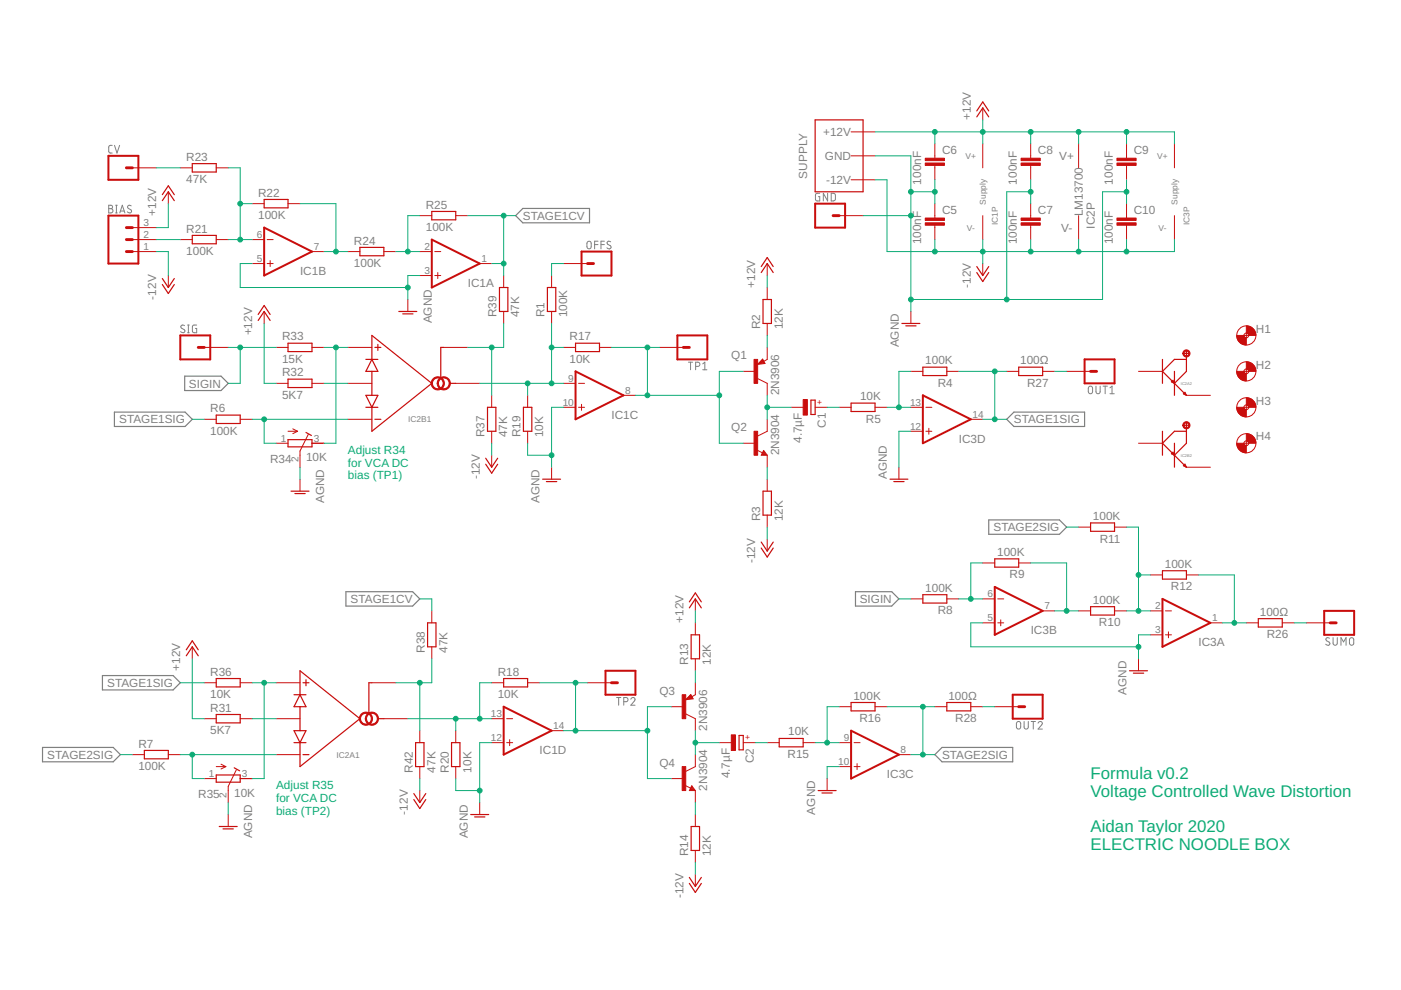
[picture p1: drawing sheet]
<svg xmlns="http://www.w3.org/2000/svg" width="297mm" height="210mm" viewBox="0 0 297 210" stroke-linecap="round" stroke-linejoin="round" font-family="sans-serif">
<g fill="none" stroke="#808080" stroke-width=".21">
<path d="M23.8 30.8l-.5 .1-.2 .3 .1 1.1 .6 .1M24.3 30.8l.5 1.6 .6-1.6M23.1 43.5h.4a.36 .36 0 0 1 .4 .4 .36 .36 0 0 1-.4 .3 .46 .46 0 0 1 .5 .5 .46 .46 0 0 1-.5 .4h-.4zM23.1 44.2h.4M24.5 45.1h.4M24.5 43.5h.4M24.7 43.5v1.6M25.4 45.1l.5-1.6 .6 1.6M25.5 44.7h.9M27.8 43.6h-.2a.38 .38 0 0 0-.5 .1 .38 .38 0 0 0 .1 .5l.5 .3a.41 .41 0 0 1 .1 .6 .41 .41 0 0 1-.6-.1l-.2-.1M124.6 51.3l.3-.2 .3 .2 .1 1a.46 .46 0 0 1-.4 .5 .46 .46 0 0 1-.5-.5zM126.1 51.9h.7"/>
<path d="M126.8 51.1h-.7v1.7M127.4 51.9h.7M128.1 51.1h-.7v1.7M129.5 51.3l-.2-.1a.38 .38 0 0 0-.5 .1 .38 .38 0 0 0 .1 .5l.5 .3a.44 .44 0 0 1-.1 .7 .44 .44 0 0 1-.6-.3M173.8 41h-.7l-.2 .2v1l.2 .4h.7v-.9h-.3M175.5 41v1.6l-.9-1.6v1.6M176.2 41h.6l.3 .3v1l-.3 .3h-.6zM39.1 69l-.5-.1-.3 .4 .1 .2 .7 .4a.42 .42 0 0 1-.1 .6 .42 .42 0 0 1-.5-.1l-.2-.1M39.8 70.5h.3M39.8 68.9h.3M39.9 68.9v1.6M41.7 68.9h-.7l-.2 .2 .1 1.3 .8 .1v-.9h-.3"/>
<path d="M146 76.8h.9M146.4 76.8v1.6M147.5 77.7h.4a.44 .44 0 0 0 .5-.5 .44 .44 0 0 0-.5-.4h-.4v1.6M149 77.2l.4-.4v1.6M149 78.4h.9M230.9 82l.3-.1 .3 .1 .1 1a.46 .46 0 0 1-.4 .5 .46 .46 0 0 1-.5-.5zM232.4 81.9v1.1a.44 .44 0 0 0 .4 .5 .44 .44 0 0 0 .5-.5v-1.1M233.9 81.9h.9M234.3 81.9v1.6M235.3 82.2l.5-.3v1.6M235.3 83.5h.9M281.9 135.3l-.2-.1a.38 .38 0 0 0-.5 .1 .38 .38 0 0 0 .1 .6l.5 .2a.41 .41 0 0 1 0 .7 .41 .41 0 0 1-.6-.1l-.1-.1"/>
<path d="M282.6 135.2v1.2a.44 .44 0 0 0 .5 .4 .44 .44 0 0 0 .4-.4v-1.2M284.3 136.8v-1.6l.6 .9 .5-.9v1.6M286.3 135.3l.3-.1 .3 .1 .1 1.1a.46 .46 0 0 1-.4 .4 .46 .46 0 0 1-.5-.4zM130.7 147.9h.9M131.2 147.9v1.6M132.2 148.8h.5a.44 .44 0 0 0 .5-.5 .44 .44 0 0 0-.5-.4h-.5v1.6M133.8 148.3a.44 .44 0 0 1 .6-.4 .44 .44 0 0 1 .1 .7l-.7 .9h.8M215.6 153.1l.4-.1 .3 .1 .1 1a.46 .46 0 0 1-.4 .5 .46 .46 0 0 1-.5-.5zM217.1 153v1.1a.44 .44 0 0 0 .5 .5 .44 .44 0 0 0 .4-.5v-1.1M218.6 153h.9M219.1 153v1.6M220.1 153.3a.44 .44 0 0 1 .6-.3 .44 .44 0 0 1 .2 .7l-.8 .9h.9"/>
</g>
<path d="M109.3 45.7l1.5-1.5h14.2v3h-14.2zM39.2 79.8h7.7l1.5 1.5-1.5 1.5h-7.7zM24.3 87.4h14.9l1.6 1.5-1.6 1.5h-14.9zM213.4 88.9l1.6-1.5h15v3h-15zM209.6 110.2h15l1.5 1.6-1.5 1.5h-15zM73.3 125.5h14.2l1.5 1.5-1.5 1.5h-14.2zM181.4 125.5h7.7l1.5 1.5-1.5 1.5h-7.7zM9 158.5h15l1.5 1.5-1.5 1.5h-15zM21.7 143.2h15l1.5 1.6-1.5 1.5h-15zM198.2 160l1.5-1.5h15v3h-15z" fill="none" stroke="#808080" stroke-width=".25"/>
<g fill="none" stroke="#c90d0c" stroke-width=".21">
<path d="M28.1 35.6h5M38.2 35.6h2.6M45.8 35.6h2.6M180.4 28h5.1M180.4 33h5.1M180.4 38.1h5.1M198.2 30.5v3M198.2 35.1v3M208.4 22.9v2.5M208.4 30.5v5.1M218.5 30.5v3M218.5 35.1v3"/>
<path d="M228.7 30.5v5.1M238.8 30.5v3M238.8 35.1v3M249 30.5v5.1M28.1 50.8h5M28.1 53.3h5M28.1 48.3h5M35.7 40.7v2.5M35.7 58.4v2.6M38.2 50.8h2.6M45.8 50.8h2.6M53.5 50.8h2.5"/>
<path d="M53.5 43.2h2.5M53.5 55.9h2.5M56.6 50.8h1.3M56.6 55.9h1.3M57.3 55.2v1.3M61.1 43.2h2.5M66.1 53.3h2.6M73.8 53.3h2.5M81.4 53.3h2.5M89 53.3h2.5M89 45.7h2.5M89 58.4h2.5"/>
<path d="M92.2 53.3h1.3M92.2 58.4h1.3M92.8 57.8v1.3M96.6 45.7h2.6M101.7 55.9h2.5M106.8 58.4v2.6M116.9 58.4v2.6M119.5 55.9h5.1M162.7 55.9v2.5M177.9 45.7h5.1M198.2 43.2v3M198.2 47.8v3"/>
<path d="M208.4 45.7v5.1M208.4 55.9v2.5M218.5 43.2v3M218.5 47.8v3M228.7 45.7v5.1M238.8 43.2v3M238.8 47.8v3M249 45.7v5.1M43.3 73.7h5.1M56 66v2.6M58.5 73.7h2.6M66.1 73.7h2.6"/>
<path d="M73.8 73.7h5M86.5 63.5v2.5M94.1 73.7h5.1M106.8 66v2.6M116.9 66v2.6M119.5 73.7h2.5M127.1 73.7h2.5M139.8 73.7h5.1M157.6 78.7h2.5M161.7 76.1l.5 1-1.6 .2zM162.7 73.7v2.5l-.8 .4M162.7 61v2.5"/>
<path d="M162.7 68.6v2.5M193.1 78.7h2.6M193.1 66v2.6M200.7 78.7h2.6M213.4 78.7h2.6M221.1 78.7h2.5M226.1 78.7h5.1M241.4 78.7h5.1M263.7 78.7h1.1M263.7 71.1h1.1M264.2 70.6v1M264.2 78.2v1"/>
<path d="M43.3 88.9h2.5M50.9 88.9h2.6M58.5 94h2.6M58.5 81.3h2.6M61.1 91.4h2M62.1 90.9l1 .5M63.1 91.4l-1 .5M65.4 92.1l-1.8 3.5v3.5M66.1 94h2.6M66.1 81.3h2.6M73.8 81.3h5M73.8 88.9h5"/>
<path d="M96.6 81.3h5.1M104.2 83.8v2.6M104.2 91.4v2.6M104.2 96.5v2.6M111.9 83.8v2.6M111.9 91.4v2.6M116.9 99.1v2.5M119.5 86.4h2.5M119.5 81.3h2.5M122.7 86.4h1.2M122.7 81.3h1.2M123.3 85.7v1.3"/>
<path d="M132.2 83.8h2.5M157.6 94h2.5M160.4 95.4l1.2 .6M160.6 80.3l2.1 1v2.5M161.9 95.5l.8 1h-1.3zM162.7 88.9v2.5l-2.1 1.1M162.7 96.5v2.6M167.7 86.4h2.6M172.8 86.4h2.6M177.9 86.4h2.5M185.5 86.4h2.6M190.6 99.1v2.5"/>
<path d="M193.1 86.4h2.6M193.1 91.4h2.6M196.3 86.4h1.3M196.3 91.4h1.3M196.9 90.8v1.3M205.8 88.9h2.6M241.4 94h5.1M251.5 83.8h5.1M251.5 99.1h5.1M263.7 94h1.1M263.7 86.4h1.1M264.2 85.9v1"/>
<path d="M264.2 93.5v1M63.6 101.6v2.5M162.7 101.6v2.5M162.7 109.2v2.6M162.7 114.3v2.5M208.4 119.4h2.5M216 119.4h2.5M228.7 111.8h2.5M236.3 111.8h2.5M40.8 137.1v2.6M91.5 129.5v2.6M91.5 137.1v2.6"/>
<path d="M147.4 127v2.5M147.4 132.1v2.5M147.4 139.7v2.5M193.1 127h2.6M200.7 127h2.6M208.4 127h2.5M208.4 132.1h2.5M211.5 127h1.3M211.5 132.1h1.3M212.2 131.4v1.3M221.1 129.5h2.5M228.7 129.5h2.5"/>
<path d="M236.3 129.5h2.5M241.4 139.7v2.5M243.9 129.5h2.6M243.9 121.9h2.6M243.9 134.6h2.6M247.1 129.5h1.3M247.1 134.6h1.3M247.7 134v1.2M251.5 121.9h2.6M256.6 132.1h2.6M264.2 132.1h2.6M271.9 132.1h2.5"/>
<path d="M276.9 132.1h5.1M28.1 160h2.5M35.7 160h2.5M43.3 144.8h2.5M43.3 152.4h2.5M50.9 144.8h2.6M50.9 152.4h2.6M58.5 144.8h5.1M58.5 152.4h5.1M58.5 160h5.1M78.8 144.8h5.1M81.4 152.4h5.1"/>
<path d="M89 154.9v2.6M96.6 154.9v2.6M104.2 157.5h2.6M104.2 144.8h2.6M104.2 152.4h2.6M107.4 157.5h1.3M107.4 152.4h1.3M108.1 156.8v1.3M111.9 144.8h2.5M116.9 154.9h2.6M124.6 144.8h5M142.3 149.8h2.6"/>
<path d="M145.4 151.4l2 1v2.5M146.5 147.3l.5 .9-1.6 .2zM147.4 144.8v2.5l-.7 .4M147.4 160v2.5l-2 1.1M152.5 157.5h2.5M157.6 157.5h2.5M162.7 157.5h2.5M170.3 157.5h2.5M177.9 149.8h2.5M177.9 157.5h2.5M181.1 157.5h1.3M185.5 149.8h2.6"/>
<path d="M190.6 160h2.5M198.2 149.8h2.5M205.8 149.8h2.6M210.9 149.8h5.1M43.3 165.1h2.5M45.8 162.5h2.1M46.9 162l1 .5M47.9 162.5l-1 .5M48.4 172.7v2.5M50.1 163.2l-1.7 3.5v3.5M50.9 165.1h2.6M89 162.5v2.6"/>
<path d="M89 167.6v2.6M96.6 162.5v2.6M101.7 170.2v2.5M142.3 165.1h2.6M145.2 166.5l1.2 .6M146.7 166.6l.7 1h-1.2zM147.4 167.6v2.6M147.4 172.7v2.5M175.4 165.1v2.5M177.9 162.5h2.5M181.1 162.5h1.3M181.7 161.9v1.3"/>
<path d="M147.4 180.3v2.6M147.4 185.4v2.5"/>
<circle cx="264.2" cy="71.1" r="2.03"/>
<circle cx="264.2" cy="78.7" r="2.03"/>
<circle cx="264.2" cy="78.7" r=".51"/>
<circle cx="264.2" cy="71.1" r=".51"/>
<circle cx="264.2" cy="94" r="2.03"/>
<circle cx="264.2" cy="86.4" r="2.03"/>
<circle cx="264.2" cy="86.4" r=".51"/>
<circle cx="264.2" cy="94" r=".51"/>
</g>
<g fill="none" stroke="#c90d0c" stroke-width=".25">
<path d="M40.8 34.7h5v1.8h-5zM172.8 25.4h10.2v15.3h-10.2zM207.1 24.8l1.3-1.9 1.2 1.9M207.1 23.5l1.3-1.9 1.2 1.9M34.4 42.5l1.3-1.8 1.3 1.8M34.4 41.3l1.3-1.9 1.3 1.9M34.4 59.1l1.3 1.9 1.3-1.9M40.8 49.9h5v1.8h-5zM56 42.3h5.1v1.8h-5.1zM76.3 52.5h5.1v1.7h-5.1zM91.5 44.8h5.1v1.8h-5.1zM161.4 57.8l1.3-1.9 1.2 1.9"/>
<path d="M161.4 56.5l1.3-1.9 1.2 1.9M207.1 56.5l1.3 1.9 1.2-1.9M207.1 57.8l1.3 1.9 1.2-1.9M34.4 60.3l1.3 1.9 1.3-1.9M54.7 67.9l1.3-1.9 1.3 1.9M54.7 66.7l1.3-1.9 1.3 1.9M61.1 72.8h5v1.7h-5zM77.6 76.2h2.5M78.8 76.2l1.3 2.5h-2.5zM78.8 76.2v-5.1l12.7 10.2-12.7 10.1v-5M78.8 78.7v5.1M79.5 73.7h1.3"/>
<path d="M80.1 73v1.3M84.6 66h3.8M85.4 66.5h2.2M94.1 73.7h-.6v6.3M105.9 61h1.8v5h-1.8zM116.1 61h1.7v5h-1.7zM122 72.8h5.1v1.7h-5.1zM161.6 76.8h-.3l.3-.2 .3 .4-1 .1 .7-.8 .4 .7M161.8 63.5h1.8v5.1h-1.8zM191.2 68.6h3.8M192 69.1h2.2M195.7 77.9h5v1.7h-5z"/>
<path d="M216 77.9h5.1v1.7h-5.1zM246.5 76.2v5.1M249 78.7v5.1M250.9 74.9h1.3M251.5 76.2h-2.5l-2.5 2.5 5 5.1M251.5 74.3v4.4l-2.5 2.6M45.8 88h5.1v1.8h-5.1zM61.1 80.4h5v1.8h-5zM61.1 93.2h5v1.5h-5zM64.9 91.7l1.1 .6M77.6 83.8h2.5l-1.3 2.6zM77.6 86.4h2.5"/>
<path d="M79.5 88.9h1.3M95.4 81.3h1.2M103 97.2l1.2 1.9 1.3-1.9M103 98.4l1.2 1.9 1.3-1.9M103.4 86.4h1.7v5h-1.7zM111 86.4h1.8v5h-1.8zM161.9 96l.1 .3h-.4l.3-.5 .5 .6h-.8M171.9 84.8h.9v3.1h-.9zM180.4 85.5h5.1v1.7h-5.1zM246.5 91.4v5.1M248.4 81l.3-.4 .3 .7zM248.4 96.2l.3-.3 .3 .6z"/>
<path d="M249 94v5.1M250.9 83.5l.3-.3 .3 .6zM250.9 98.7l.3-.3 .3 .7zM250.9 90.2h1.3M251.5 89.5v4.5l-2.5 2.5M251.5 91.4h-2.5l-2.5 2.6 5 5.1M61.7 104.1h3.8M62.5 104.6h2.2M115 101.6h3.9M115.8 102.1h2.2M161.4 114.9l1.3 1.9 1.2-1.9M161.4 116.2l1.3 1.9 1.2-1.9"/>
<path d="M161.8 104.1h1.8v5.1h-1.8zM188.7 101.6h3.8M189.5 102.1h2.2M210.9 118.5h5.1v1.7h-5.1zM231.2 110.9h5.1v1.7h-5.1zM39.5 139l1.3-1.9 1.2 1.9M39.5 137.8l1.3-1.9 1.2 1.9M90.7 132.1h1.7v5h-1.7zM146.2 128.9l1.2-1.9 1.3 1.9M146.2 127.6l1.2-1.9 1.3 1.9M146.5 134.6h1.8v5.1h-1.8zM195.7 126.1h5v1.8h-5z"/>
<path d="M231.2 128.6h5.1v1.8h-5.1zM246.5 121h5v1.8h-5zM266.8 131.2h5.1v1.7h-5.1zM30.6 159.1h5.1v1.8h-5.1zM45.8 143.9h5.1v1.7h-5.1zM45.8 151.5h5.1v1.8h-5.1zM62.3 147.3h2.6M62.3 154.9h2.6l-1.3 2.6zM62.3 157.5h2.6M63.6 147.3l1.3 2.5h-2.6zM63.6 147.3v-5.1l12.7 10.2-12.7 10.1v-5M63.6 149.8v5.1"/>
<path d="M64.2 144.8h1.3M64.2 160h1.3M64.9 144.1v1.3M78.8 144.8h-.6v6.3M80.1 152.4h1.3M88.1 157.5h1.8v5h-1.8zM95.7 157.5h1.8v5h-1.8zM106.8 143.9h5.1v1.7h-5.1zM146.4 147.9h-.4l.4-.2 .3 .4-1.1 .1 .8-.8 .4 .7M156.7 155.9h.9v3.1h-.9zM165.2 156.6h5.1v1.7h-5.1zM180.4 148.9h5.1v1.8h-5.1z"/>
<path d="M200.7 148.9h5.1v1.8h-5.1zM239.5 142.2h3.8M240.3 142.7h2.2M45.8 164.3h5.1v1.5h-5.1zM46.5 175.2h3.8M47.3 175.7h2.2M49.7 162.8l1.1 .6M87.7 168.3l1.3 1.9 1.3-1.9M87.7 169.5l1.3 1.9 1.3-1.9M99.8 172.7h3.8M100.6 173.2h2.2M146.5 175.2h1.8v5.1h-1.8z"/>
<path d="M146.7 167.1l.1 .3h-.4l.3-.5 .5 .6h-.8M173.5 167.6h3.8M174.3 168.1h2.1M146.2 186l1.2 1.9 1.3-1.9M146.2 187.3l1.2 1.9 1.3-1.9"/>
</g>
<g fill="#c90d0c" stroke="#c90d0c" stroke-width=".21">
<path d="M159.9 76.2h.7v5.1h-.7z"/>
<path d="M159.9 91.4h.7v5.1h-.7z"/>
<path d="M144.6 147.3h.8v5.1h-.8z"/>
<path d="M144.6 162.5h.8v5.1h-.8z"/>
<path d="M196.2 47.2h4v.6h-4z"/>
<path d="M196.2 46.2h4v.5h-4z"/>
<path d="M196.2 34.6h4v.5h-4z"/>
<path d="M196.2 33.5h4v.6h-4z"/>
<path d="M216.5 47.2h4.1v.6h-4.1z"/>
<path d="M216.5 46.2h4.1v.5h-4.1z"/>
<path d="M216.5 34.6h4.1v.5h-4.1z"/>
<path d="M216.5 33.5h4.1v.6h-4.1z"/>
<path d="M236.8 34.6h4.1v.5h-4.1z"/>
<path d="M236.8 33.5h4.1v.6h-4.1z"/>
<path d="M236.8 47.2h4.1v.6h-4.1z"/>
<path d="M236.8 46.2h4.1v.5h-4.1z"/>
<path d="M170.3 84.7h.9v3.3h-.9z"/>
<path d="M155 155.8h.9v3.3h-.9z"/>
</g>
<g fill="#c90d0c" stroke="#c90d0c" stroke-width=".21">
<path d="M91.8 80.3a1.4 1.4 0 0 1 2.2 .3 1.4 1.4 0 0 1-.8 2 1.4 1.4 0 0 1-1.8-1.3h.3a1.15 1.15 0 0 1 1.6-1.1 1.15 1.15 0 0 1 .3 1.9 1.15 1.15 0 0 1-1.9-.5v-.3h-.3z" fill-rule="evenodd"/>
<path d="M93.1 80.3a1.4 1.4 0 0 1 2.2 .3 1.4 1.4 0 0 1-.8 2 1.4 1.4 0 0 1-1.8-1.3h.2a1.15 1.15 0 0 1 1.6-1.1 1.15 1.15 0 0 1 .3 1.9 1.15 1.15 0 0 1-1.8-.5l-.1-.3h-.2z" fill-rule="evenodd"/>
<path d="M76.6 151.4a1.4 1.4 0 0 1 2.2 .3 1.4 1.4 0 0 1-.8 2 1.4 1.4 0 0 1-1.8-1.3h.2a1.15 1.15 0 0 1 1.6-1.1 1.15 1.15 0 0 1 .3 1.9 1.15 1.15 0 0 1-1.8-.5l-.1-.3h-.2z" fill-rule="evenodd"/>
<path d="M77.8 151.4a1.4 1.4 0 0 1 2.2 .3 1.4 1.4 0 0 1-.8 2 1.4 1.4 0 0 1-1.8-1.3h.3a1.15 1.15 0 0 1 1.6-1.1 1.15 1.15 0 0 1 .3 1.9 1.15 1.15 0 0 1-1.9-.5v-.3h-.3z" fill-rule="evenodd"/>
<path d="M251 74.4a.76 .76 0 0 1 1.2 .1 .76 .76 0 0 1-.4 1.2 .76 .76 0 0 1-1-.8h.2a.52 .52 0 0 1 .8-.4 .52 .52 0 0 1 .1 .8 .52 .52 0 0 1-.8-.2l-.1-.2h-.2z" fill-rule="evenodd"/>
<path d="M251 89.7a.76 .76 0 0 1 1.2 0 .76 .76 0 0 1-.4 1.2 .76 .76 0 0 1-1-.7h.2a.52 .52 0 0 1 .8-.5 .52 .52 0 0 1 .1 .9 .52 .52 0 0 1-.8-.3l-.1-.1h-.2z" fill-rule="evenodd"/>
<path d="M264.2 69.1a2.04 2.04 0 0 1 2.1 2h-1.5l-.3-.4-.3-.1z" fill-rule="evenodd"/>
<path d="M262.2 71.1h1.5l.2 .4 .3 .1v1.6a2 2 0 0 1-2-2.1z" fill-rule="evenodd"/>
<path d="M264.2 76.7a2 2 0 0 1 2.1 2h-1.5l-.3-.4-.3-.1z" fill-rule="evenodd"/>
<path d="M262.2 78.7h1.5l.2 .4 .3 .1v1.6a2 2 0 0 1-2-2.1z" fill-rule="evenodd"/>
<path d="M264.2 84.3a2 2 0 0 1 2.1 2.1h-1.5l-.3-.4-.3-.1z" fill-rule="evenodd"/>
<path d="M262.2 86.4h1.5l.2 .4 .3 .1v1.5a2.04 2.04 0 0 1-2-2z" fill-rule="evenodd"/>
<path d="M264.2 91.9a2 2 0 0 1 2.1 2.1h-1.5l-.3-.4-.3-.1z" fill-rule="evenodd"/>
<path d="M262.2 94h1.5l.2 .4 .3 .1v1.5a2.04 2.04 0 0 1-2-2z" fill-rule="evenodd"/>
</g>
<g fill="none" stroke="#c90d0c" stroke-width=".42">
<path d="M23 33h6.3v5.1h-6.3zM23 45.7h6.3v10.2h-6.3zM56 48.3l10.1 5-10.1 5.1zM91.5 50.8l10.2 5.1-10.2 5.1zM123.3 53.3h6.3v5.1h-6.3zM172.8 43.2h6.4v5.1h-6.4zM38.2 71.1h6.4v5.1h-6.4zM122 78.7l10.2 5.1-10.2 5.1zM143.6 71.1h6.4v5.1h-6.4zM230 76.2h6.3v5.1h-6.3zM195.7 83.8l10.1 5.1-10.1 5.1zM210.9 124.4l10.2 5.1-10.2 5.1z"/>
<path d="M246.5 127l10.1 5.1-10.1 5zM280.8 129.5h6.3v5.1h-6.3zM106.8 149.8l10.1 5.1-10.1 5.1zM128.4 142.2h6.3v5.1h-6.3zM180.4 154.9l10.2 5.1-10.2 5.1zM214.7 147.3h6.4v5.1h-6.4z"/>
</g>
<path d="M26.8 35.6h1.3M26.8 48.3h1.3M26.8 50.8h1.3M26.8 53.3h1.3M124.6 55.9h1.2M176.6 45.7h1.3M42 73.7h1.3M144.9 73.7h1.3M231.2 78.7h1.3M282 132.1h1.3M129.6 144.8h1.3M216 149.8h1.3" fill="none" stroke="#c90d0c" stroke-width=".61"/>
<g fill="none" stroke="#0dab76" stroke-width=".21">
<path d="M33.1 35.6h5.1M48.4 35.6h2.5v15.2M185.5 33h7.6v33M185.5 28h63.5v2.5M185.5 38.1h2.6v15.2h60.9v-2.5M198.2 28v2.5M198.2 38.1v5.1M208.4 25.4v5.1M218.5 28v2.5M218.5 38.1v5.1M228.7 28v2.5M238.8 28v2.5"/>
<path d="M238.8 38.1v5.1M33.1 53.3h2.6v5.1M33.1 50.8h5.1M35.7 43.2v5.1h-2.6M48.4 50.8h5.1M50.9 43.2h2.6M53.5 55.9h-2.6v5.1h35.6M63.6 43.2h7.6v10.1M68.7 53.3h5.1M83.9 53.3h5.1M89 58.4h-2.5v5.1M89 45.7h-2.5v7.6"/>
<path d="M99.2 45.7h10.1M104.2 55.9h2.6M106.8 45.7v12.7M119.5 55.9h-2.6v2.5M162.7 58.4v2.6M183 45.7h10.1M193.1 40.7h5.1M198.2 50.8v2.5M208.4 50.8v5.1M218.5 40.7h-5.1v22.8M218.5 50.8v2.5M228.7 50.8v2.5"/>
<path d="M238.8 40.7h-5v22.8h-40.7M238.8 50.8v2.5M48.4 73.7h10.1M50.9 73.7v7.6h-2.5M56 68.6v12.7h2.5M68.7 73.7h5.1M71.2 73.7v20.3h-2.5M104.2 73.7v10.1M106.8 68.6v5.1h-7.6M116.9 68.6v12.7M116.9 73.7h2.6M129.6 73.7h10.2"/>
<path d="M137.3 73.7v10.1M157.6 78.7h-5.1v15.3h5.1M162.7 71.1v2.6M193.1 78.7h-2.5v7.7M203.3 78.7h10.1M210.9 78.7v10.2M223.6 78.7h2.5M40.8 88.9h2.5M53.5 88.9h20.3M56 88.9v5.1h2.5M63.6 99.1v2.5M68.7 81.3h5.1"/>
<path d="M101.7 81.3h17.8M104.2 94v2.5M111.9 81.3v2.5M111.9 94v2.5h5M119.5 86.4h-2.6v12.7M134.7 83.8h17.8M162.7 83.8v5.1M162.7 99.1v2.5M162.7 86.4h5M175.4 86.4h2.5M188.1 86.4h5M193.1 91.4h-2.5v7.7"/>
<path d="M208.4 88.9h5M162.7 111.8v2.5M208.4 119.4h-2.6v7.6M218.5 119.4h7.6v10.1M226.1 111.8h2.6M238.8 111.8h2.6v17.7M40.8 139.7v12.7h2.5M89 127h2.5v2.5M91.5 139.7v5.1h-7.6M147.4 129.5v2.6M190.6 127h2.5M203.3 127h5.1"/>
<path d="M208.4 132.1h-2.6v5h35.6M223.6 129.5h5.1M238.8 129.5h5.1M241.4 121.9h2.5M243.9 134.6h-2.5v5.1M254.1 121.9h7.6v10.2M259.2 132.1h5M274.4 132.1h2.5M25.5 160h2.6M38.2 160h20.3M38.2 144.8h5.1M40.8 160v5.1h2.5"/>
<path d="M53.5 152.4h5M53.5 144.8h5M56 144.8v20.3h-2.5M86.5 152.4h17.7M89 144.8v10.1M96.6 152.4v2.5M104.2 157.5h-2.5v12.7M104.2 144.8h-2.5v7.6M114.4 144.8h10.2M119.5 154.9h17.8M122 144.8v10.1M142.3 149.8h-5v15.3h5"/>
<path d="M147.4 157.5h5.1M147.4 142.2v2.6M147.4 154.9v5.1M160.1 157.5h2.6M172.8 157.5h5.1M177.9 149.8h-2.5v7.7M188.1 149.8h10.1M193.1 160h5.1M195.7 149.8v10.2M208.4 149.8h2.5M48.4 170.2v2.5M89 165.1v2.5"/>
<path d="M96.6 165.1v2.5h5.1M147.4 170.2v2.5M177.9 162.5h-2.5v2.6M147.4 182.9v2.5"/>
</g>
<g fill="#0dab76" stroke="#0dab76" stroke-width=".21">
<circle cx="162.7" cy="86.4" r=".51"/>
<circle cx="190.6" cy="86.4" r=".51"/>
<circle cx="101.7" cy="167.6" r=".51"/>
<circle cx="116.9" cy="96.5" r=".51"/>
<circle cx="86.5" cy="61" r=".51"/>
<circle cx="198.2" cy="40.7" r=".51"/>
<circle cx="193.1" cy="63.5" r=".51"/>
<circle cx="218.5" cy="40.7" r=".51"/>
<circle cx="213.4" cy="63.5" r=".51"/>
<circle cx="238.8" cy="40.7" r=".51"/>
<circle cx="193.1" cy="40.7" r=".51"/>
<circle cx="193.1" cy="45.7" r=".51"/>
<circle cx="241.4" cy="137.1" r=".51"/>
<circle cx="208.4" cy="28" r=".51"/>
<circle cx="218.5" cy="28" r=".51"/>
<circle cx="228.7" cy="28" r=".51"/>
<circle cx="238.8" cy="28" r=".51"/>
<circle cx="198.2" cy="28" r=".51"/>
<circle cx="208.4" cy="53.3" r=".51"/>
<circle cx="218.5" cy="53.3" r=".51"/>
<circle cx="228.7" cy="53.3" r=".51"/>
<circle cx="238.8" cy="53.3" r=".51"/>
<circle cx="198.2" cy="53.3" r=".51"/>
<circle cx="175.4" cy="157.5" r=".51"/>
<circle cx="195.7" cy="160" r=".51"/>
<circle cx="195.7" cy="149.8" r=".51"/>
<circle cx="137.3" cy="73.7" r=".51"/>
<circle cx="137.3" cy="83.8" r=".51"/>
<circle cx="152.5" cy="83.8" r=".51"/>
<circle cx="122" cy="154.9" r=".51"/>
<circle cx="122" cy="144.8" r=".51"/>
<circle cx="137.3" cy="154.9" r=".51"/>
<circle cx="111.9" cy="81.3" r=".51"/>
<circle cx="116.9" cy="81.3" r=".51"/>
<circle cx="116.9" cy="73.7" r=".51"/>
<circle cx="96.6" cy="152.4" r=".51"/>
<circle cx="101.7" cy="152.4" r=".51"/>
<circle cx="50.9" cy="50.8" r=".51"/>
<circle cx="50.9" cy="43.2" r=".51"/>
<circle cx="71.2" cy="53.3" r=".51"/>
<circle cx="86.5" cy="53.3" r=".51"/>
<circle cx="56" cy="144.8" r=".51"/>
<circle cx="40.8" cy="160" r=".51"/>
<circle cx="71.2" cy="73.7" r=".51"/>
<circle cx="56" cy="88.9" r=".51"/>
<circle cx="50.9" cy="73.7" r=".51"/>
<circle cx="104.2" cy="73.7" r=".51"/>
<circle cx="89" cy="144.8" r=".51"/>
<circle cx="147.4" cy="157.5" r=".51"/>
<circle cx="106.8" cy="55.9" r=".51"/>
<circle cx="106.8" cy="45.7" r=".51"/>
<circle cx="210.9" cy="88.9" r=".51"/>
<circle cx="210.9" cy="78.7" r=".51"/>
<circle cx="205.8" cy="127" r=".51"/>
<circle cx="226.1" cy="129.5" r=".51"/>
<circle cx="241.4" cy="129.5" r=".51"/>
<circle cx="241.4" cy="121.9" r=".51"/>
<circle cx="261.7" cy="132.1" r=".51"/>
</g>
<g font-size="3.6" fill="#0dab76">
<text x="231.2" y="165.1">Formula v0.2</text>
<text x="231.2" y="168.9">Voltage Controlled Wave Distortion</text>
<text x="231.2" y="176.5">Aidan Taylor 2020</text>
<text x="231.2" y="180.3">ELECTRIC NOODLE BOX</text>
</g>
<g font-size="2.5" fill="#808080">
<text x="174.5" y="28.8">+12V</text>
<text x="205.8" y="25.4" transform="rotate(-90 205.8 25.4)">+12V</text>
<text x="39.5" y="34.1">R23</text>
<text x="174.9" y="33.9">GND</text>
<text x="199.7" y="32.7">C6</text>
<text x="220.1" y="32.7">C8</text>
<text x="224.6" y="33.9">V+</text>
<text x="240.4" y="32.7">C9</text>
<text x="39.5" y="38.9">47K</text>
<text x="54.7" y="41.7">R22</text>
<text x="171.2" y="37.9" transform="rotate(-90 171.2 37.9)">SUPPLY</text>
<text x="175.2" y="39">-12V</text>
<text x="195.3" y="39.1" transform="rotate(-90 195.3 39.1)">100nF</text>
<text x="215.6" y="39.1" transform="rotate(-90 215.6 39.1)">100nF</text>
<text x="235.9" y="39.1" transform="rotate(-90 235.9 39.1)">100nF</text>
<text x="33.1" y="45.7" transform="rotate(-90 33.1 45.7)">+12V</text>
<text x="54.7" y="46.5">100K</text>
<text x="90.3" y="44.2">R25</text>
<text x="110.9" y="46.6">STAGE1CV</text>
<text x="199.7" y="45.3">C5</text>
<text x="220.1" y="45.3">C7</text>
<text x="229.6" y="45.9" transform="rotate(-90 229.6 45.9)">LM13700</text>
<text x="240.4" y="45.3">C10</text>
<text x="39.5" y="49.3">R21</text>
<text x="75" y="51.8">R24</text>
<text x="90.3" y="49">100K</text>
<text x="195.3" y="51.8" transform="rotate(-90 195.3 51.8)">100nF</text>
<text x="215.6" y="51.8" transform="rotate(-90 215.6 51.8)">100nF</text>
<text x="225" y="49.2">V-</text>
<text x="232.1" y="48.5" transform="rotate(-90 232.1 48.5)">IC2P</text>
<text x="235.9" y="51.8" transform="rotate(-90 235.9 51.8)">100nF</text>
<text x="39.5" y="54.1">100K</text>
<text x="63.6" y="58.3">IC1B</text>
<text x="75" y="56.6">100K</text>
<text x="33.1" y="63.5" transform="rotate(-90 33.1 63.5)">-12V</text>
<text x="99.2" y="60.8">IC1A</text>
<text x="160.1" y="61" transform="rotate(-90 160.1 61)">+12V</text>
<text x="205.8" y="61" transform="rotate(-90 205.8 61)">-12V</text>
<text x="53.5" y="71.1" transform="rotate(-90 53.5 71.1)">+12V</text>
<text x="91.6" y="68.6" transform="rotate(-90 91.6 68.6)">AGND</text>
<text x="105.3" y="67.3" transform="rotate(-90 105.3 67.3)">R39</text>
<text x="110.1" y="67.3" transform="rotate(-90 110.1 67.3)">47K</text>
<text x="115.4" y="67.3" transform="rotate(-90 115.4 67.3)">R1</text>
<text x="120.2" y="67.3" transform="rotate(-90 120.2 67.3)">100K</text>
<text x="161.2" y="69.9" transform="rotate(-90 161.2 69.9)">R2</text>
<text x="166" y="69.9" transform="rotate(-90 166 69.9)">12K</text>
<text x="266.3" y="70.5">H1</text>
<text x="59.8" y="77">15K</text>
<text x="59.8" y="72.2">R33</text>
<text x="120.8" y="77">10K</text>
<text x="120.8" y="72.2">R17</text>
<text x="155" y="76.2">Q1</text>
<text x="190.6" y="73.7" transform="rotate(-90 190.6 73.7)">AGND</text>
<text x="196.2" y="77.2">100K</text>
<text x="216.3" y="77.2">100Ω</text>
<text x="40.1" y="82.2">SIGIN</text>
<text x="59.8" y="79.8">R32</text>
<text x="165.2" y="83.8" transform="rotate(-90 165.2 83.8)">2N3906</text>
<text x="198.8" y="82">R4</text>
<text x="217.8" y="82">R27</text>
<text x="266.3" y="78.2">H2</text>
<text x="25.3" y="89.8">STAGE1SIG</text>
<text x="44.6" y="87.4">R6</text>
<text x="59.8" y="84.6">5K7</text>
<text x="129.6" y="88.8">IC1C</text>
<text x="182.3" y="84.8">10K</text>
<text x="183.6" y="89.6">R5</text>
<text x="215" y="89.8">STAGE1SIG</text>
<text x="266.3" y="85.8">H3</text>
<text x="44.6" y="92.2">100K</text>
<text x="102.8" y="92.7" transform="rotate(-90 102.8 92.7)">R37</text>
<text x="107.6" y="92.7" transform="rotate(-90 107.6 92.7)">47K</text>
<text x="110.4" y="92.7" transform="rotate(-90 110.4 92.7)">R19</text>
<text x="115.2" y="92.7" transform="rotate(-90 115.2 92.7)">10K</text>
<text x="155" y="91.4">Q2</text>
<text x="170" y="93.9" transform="rotate(-90 170 93.9)">4.7µF</text>
<text x="175.1" y="90.7" transform="rotate(-90 175.1 90.7)">C1</text>
<text x="203.3" y="93.8">IC3D</text>
<text x="266.3" y="93.4">H4</text>
<text x="57.3" y="98.2">R34</text>
<text x="64.9" y="97.8">10K</text>
<text x="101.7" y="101.6" transform="rotate(-90 101.7 101.6)">-12V</text>
<text x="165.2" y="96.5" transform="rotate(-90 165.2 96.5)">2N3904</text>
<text x="188.1" y="101.6" transform="rotate(-90 188.1 101.6)">AGND</text>
<text x="68.7" y="106.7" transform="rotate(-90 68.7 106.7)">AGND</text>
<text x="114.4" y="106.7" transform="rotate(-90 114.4 106.7)">AGND</text>
<text x="161.2" y="110.5" transform="rotate(-90 161.2 110.5)">R3</text>
<text x="166" y="110.5" transform="rotate(-90 166 110.5)">12K</text>
<text x="210.7" y="112.6">STAGE2SIG</text>
<text x="231.7" y="110.2">100K</text>
<text x="160.1" y="119.4" transform="rotate(-90 160.1 119.4)">-12V</text>
<text x="211.4" y="117.8">100K</text>
<text x="233.2" y="115">R11</text>
<text x="196.2" y="125.5">100K</text>
<text x="214.1" y="122.6">R9</text>
<text x="247" y="120.4">100K</text>
<text x="248.2" y="125.2">R12</text>
<text x="74.3" y="127.9">STAGE1CV</text>
<text x="182.3" y="127.9">SIGIN</text>
<text x="198.8" y="130.3">R8</text>
<text x="231.7" y="128">100K</text>
<text x="267.1" y="130.5">100Ω</text>
<text x="144.9" y="132.1" transform="rotate(-90 144.9 132.1)">+12V</text>
<text x="218.5" y="134.5">IC3B</text>
<text x="233" y="132.8">R10</text>
<text x="254.1" y="137">IC3A</text>
<text x="268.6" y="135.3">R26</text>
<text x="38.2" y="142.2" transform="rotate(-90 38.2 142.2)">+12V</text>
<text x="44.6" y="143.3">R36</text>
<text x="90.1" y="138.4" transform="rotate(-90 90.1 138.4)">R38</text>
<text x="94.9" y="138.4" transform="rotate(-90 94.9 138.4)">47K</text>
<text x="105.5" y="143.3">R18</text>
<text x="145.9" y="141" transform="rotate(-90 145.9 141)">R13</text>
<text x="150.7" y="141" transform="rotate(-90 150.7 141)">12K</text>
<text x="22.7" y="145.7">STAGE1SIG</text>
<text x="44.6" y="148.1">10K</text>
<text x="105.5" y="148.1">10K</text>
<text x="139.8" y="147.3">Q3</text>
<text x="180.9" y="148.3">100K</text>
<text x="201.1" y="148.3">100Ω</text>
<text x="238.8" y="147.3" transform="rotate(-90 238.8 147.3)">AGND</text>
<text x="44.6" y="155.7">5K7</text>
<text x="44.6" y="150.9">R31</text>
<text x="150" y="154.9" transform="rotate(-90 150 154.9)">2N3906</text>
<text x="167.1" y="155.9">10K</text>
<text x="182.2" y="153.1">R16</text>
<text x="202.5" y="153.1">R28</text>
<text x="10" y="160.9">STAGE2SIG</text>
<text x="29.3" y="158.5">R7</text>
<text x="114.4" y="159.9">IC1D</text>
<text x="159.8" y="161.8" transform="rotate(-90 159.8 161.8)">C2</text>
<text x="167" y="160.7">R15</text>
<text x="199.7" y="160.9">STAGE2SIG</text>
<text x="29.3" y="163.3">100K</text>
<text x="87.5" y="163.8" transform="rotate(-90 87.5 163.8)">R42</text>
<text x="92.3" y="163.8" transform="rotate(-90 92.3 163.8)">47K</text>
<text x="95.1" y="163.8" transform="rotate(-90 95.1 163.8)">R20</text>
<text x="99.9" y="163.8" transform="rotate(-90 99.9 163.8)">10K</text>
<text x="139.8" y="162.5">Q4</text>
<text x="150" y="167.6" transform="rotate(-90 150 167.6)">2N3904</text>
<text x="154.8" y="165" transform="rotate(-90 154.8 165)">4.7µF</text>
<text x="188.1" y="165">IC3C</text>
<text x="42" y="169.3">R35</text>
<text x="49.6" y="168.9">10K</text>
<text x="86.5" y="172.7" transform="rotate(-90 86.5 172.7)">-12V</text>
<text x="172.8" y="172.7" transform="rotate(-90 172.8 172.7)">AGND</text>
<text x="53.5" y="177.8" transform="rotate(-90 53.5 177.8)">AGND</text>
<text x="99.2" y="177.8" transform="rotate(-90 99.2 177.8)">AGND</text>
<text x="145.9" y="181.6" transform="rotate(-90 145.9 181.6)">R14</text>
<text x="150.7" y="181.6" transform="rotate(-90 150.7 181.6)">12K</text>
<text x="144.9" y="190.5" transform="rotate(-90 144.9 190.5)">-12V</text>
</g>
<g font-size="2.5" fill="#0dab76">
<text x="73.8" y="96.3">Adjust R34</text>
<text x="73.8" y="98.9">for VCA DC</text>
<text x="73.8" y="101.6">bias (TP1)</text>
<text x="58.5" y="167.4">Adjust R35</text>
<text x="58.5" y="170">for VCA DC</text>
<text x="58.5" y="172.7">bias (TP2)</text>
</g>
<g font-size="2.1" fill="#808080">
<text x="30.4" y="47.9">3</text>
<text x="30.4" y="53">1</text>
<text x="30.4" y="50.5">2</text>
<text x="54.5" y="50.5">6</text>
<text x="66.5" y="53">7</text>
<text x="90" y="53">2</text>
<text x="54.5" y="55.5">5</text>
<text x="90" y="58.1">3</text>
<text x="102.1" y="55.5">1</text>
<text x="120.5" y="80.9">9</text>
<text x="132.5" y="83.5">8</text>
<text x="119.3" y="86">10</text>
<text x="192.9" y="86">13</text>
<text x="206.2" y="88.5">14</text>
<text x="59.5" y="93.6">1</text>
<text x="66.5" y="93.6">3</text>
<text x="192.9" y="91.1">12</text>
<text x="63.3" y="98.1" transform="rotate(-90 63.3 98.1)">2</text>
<text x="209.4" y="126.6">6</text>
<text x="209.4" y="131.7">5</text>
<text x="221.4" y="129.2">7</text>
<text x="244.9" y="129.2">2</text>
<text x="257" y="131.7">1</text>
<text x="244.9" y="134.2">3</text>
<text x="104.1" y="152">13</text>
<text x="117.3" y="154.6">14</text>
<text x="104.1" y="157.1">12</text>
<text x="178.9" y="157.1">9</text>
<text x="191" y="159.6">8</text>
<text x="44.3" y="164.7">1</text>
<text x="51.3" y="164.7">3</text>
<text x="177.7" y="162.2">10</text>
<text x="48" y="169.2" transform="rotate(-90 48 169.2)">2</text>
</g>
<g font-size="1.8" fill="#808080">
<text x="204.7" y="33.7">V+</text>
<text x="245.4" y="33.7">V+</text>
<text x="209" y="43.4" transform="rotate(-90 209 43.4)">Supply</text>
<text x="211.5" y="47.7" transform="rotate(-90 211.5 47.7)">IC1P</text>
<text x="249.6" y="43.4" transform="rotate(-90 249.6 43.4)">Supply</text>
<text x="252.2" y="47.7" transform="rotate(-90 252.2 47.7)">IC3P</text>
<text x="205" y="48.9">V-</text>
<text x="245.6" y="48.9">V-</text>
<text x="86.6" y="89.5">IC2B1</text>
<text x="71.3" y="160.6">IC2A1</text>
</g>
<g font-size="1.8" fill="#c90d0c">
<text x="173.2" y="85.8">+</text>
<text x="158" y="156.9">+</text>
</g>
<g font-size=".8" fill="#808080">
<text x="250.4" y="81.6">IC2A2</text>
<text x="250.4" y="96.8">IC2B2</text>
</g>
</svg>
